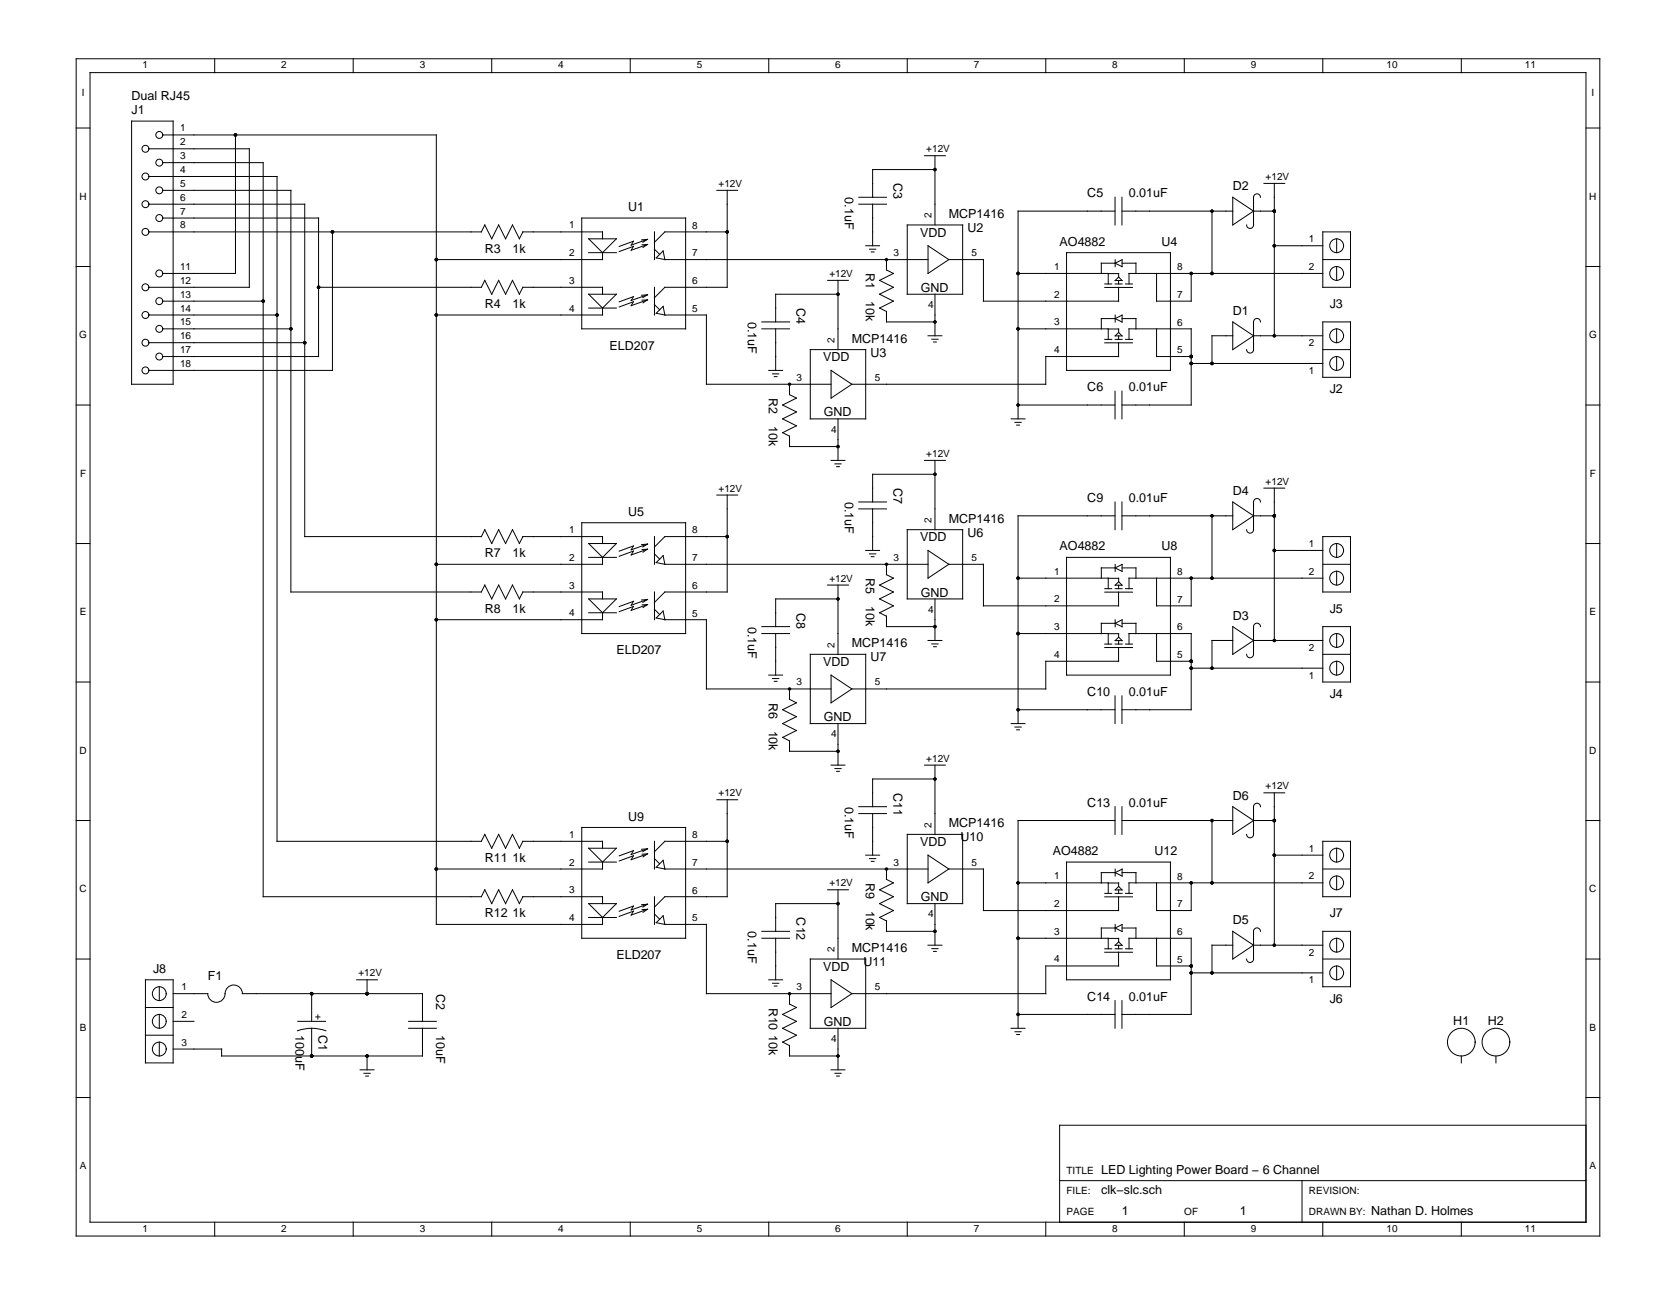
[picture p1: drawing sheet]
<svg xmlns="http://www.w3.org/2000/svg" width="279mm" height="216mm" viewBox="0 0 279 216" stroke-linecap="round" stroke-linejoin="round" font-family="sans-serif">
<g fill="none" stroke="#000" stroke-width=".17">
<path d="M12.7 9.8h254v196.3h-254zM15 12.1h249.4v191.7h-249.4zM35.8 9.8v2.3M58.9 9.8v2.3M82 9.8v2.3M105.1 9.8v2.3M128.2 9.8v2.3M151.2 9.8v2.3M174.3 9.8v2.3M197.4 9.8v2.3M220.5 9.8v2.3M243.6 9.8v2.3"/>
<path d="M12.7 21.3h2.3M21.9 20.2h7v43.9h-7zM24.8 24.8h16.8v23.1h-16.8M24.8 38.7h55.4l.6-1.2 1.2 2.3 1.1-2.3 1.2 2.3 1.1-2.3 1.2 2.3M24.8 29.4h21.4v110.9h34l.6-1.2 1.2 2.3 1.1-2.3 1.2 2.3 1.1-2.3 1.2 2.3M24.8 34h26v55.5h29.4l.6-1.2 1.2 2.3 1.1-2.3 1.2 2.3 1.1-2.3 1.2 2.3M27.1 36.4h26v23h-26M27.1 22.5h45.6v131.6h27.7v-1.1M27.1 27.1h16.8v122.4h36.3l.6-1.2 1.2 2.4 1.1-2.4 1.2 2.4 1.1-2.4 1.2 2.4M27.1 31.7h21.4v67h31.7l.6-1.2 1.2 2.4 1.1-2.4 1.2 2.4 1.1-2.4 1.2 2.4M39.3 22.5v23.1h-12.2M55.4 38.7v23.1h-30.6"/>
<path d="M87.1 38.7h13.3v1.1M87.2 38.7l-.6 1.1M97 36.4h17.3v18.4h-17.3zM98.1 39.8h4.7l-2.4 2.3zM107.9 39.9l-.7 .5M107.9 39.9l-.9 .1M108 39.9l-2.8 1 .4-.7-2.4 .9M109.1 38.7v4.6M119.5 31.7h3.5M121.2 31.7v16.2h-10.4l-1.7 1.7M121.2 38.7h-10.4l-1.7 1.7M143.2 34h4.6"/>
<path d="M143.2 32.9h4.6M145.5 34v7M151.2 37.5h9.3v11.6h-9.3zM154.1 26h3.5M155.9 26v11.5M155.9 28.3h-10.4v4.6M185.9 35.2h-16.2v34.6M185.9 32.9v4.6M187 35.2h18.5M187 32.9v4.6M202 35.2v10.4M205.5 32.9l3.5 2.3-3.5 2.3z"/>
<path d="M209 35.2h3.4M210.1 32.9a.58 .58 0 0 0-.6-.6 .58 .58 0 0 0-.5 .6v4.6a.58 .58 0 0 1-.6 .6 .58 .58 0 0 1-.6-.6M210.7 30.6h3.5M212.4 30.6v25.4M220.5 38.7h4.6v9.2h-4.6zM222.8 39.8v2.3M264.4 21.3h2.3M12.7 44.4h2.3M24.8 52.5h21.4M24.8 57.1h26M27.1 54.8h21.4M27.1 50.2h16.8"/>
<path d="M53.1 47.9h27.1l.6-1.2 1.2 2.4 1.1-2.4 1.2 2.4 1.1-2.4 1.2 2.4M87.1 47.9h13.3v1.2M87.2 47.9l-.6 1.2M98.1 42.1h4.7M98.1 51.4h4.7M98.1 49.1h4.7l-2.4 2.3zM100.4 42.1v1.2h-27.7M100.4 51.4v1.1h-27.7M107 49.2l1-.1-2.8 1 .4-.6-2.4 .8M107 40.8h1l-2.8 .9 .4-.6-2.4 .8M107.9 40.8l-.7 .5M107.9 49.2l-.7 .4"/>
<path d="M107.9 50l-.7 .5M107.9 50h-.9M108 50l-2.8 1 .4-.7-2.4 .9M109.1 50.8l.9 .8M109.1 41.5l.9 .9M109.1 47.9v4.6M110.5 41.8l.3 1.5-1.4-.3zM110.5 51.1l.3 1.4-1.4-.3zM110.8 43.3h43.9M110.8 52.5h7v11.6h20.7M127 54.8h4.6M127 53.7h4.6"/>
<path d="M129.3 54.8v7M135.1 58.3h9.2v11.5h-9.2zM138 46.7h3.4M139.7 49.1h-10.4v4.6M139.7 46.7v11.6M144.3 41h2.3M145 41.5h1M145.2 42h.5M147.8 43.3v1.7l1.1 .6-2.3 1.1 2.3 1.2-2.3 1.2 2.3 1.1-2.3 1.1 1.2 .6v1.8h8.1M154.7 56h2.3M154.7 41l3.5 2.3-3.5 2.3zM155.3 56.6h1.1"/>
<path d="M155.6 57h.5M155.9 49.1v6.9M158.2 43.3h5.7v6.9h22.6M169.7 45.6h16.8v.6M169.7 54.8h15M177.8 42.1h17.3v19.7h-17.3zM184.2 57.2h4.6M184.2 47.3h1.1M184.2 47.9h4.6M184.2 56.6h1.1M184.8 45.6v1.7M185.9 43.9l1.2-.6v1.2z"/>
<path d="M185.9 53.1l1.2-.6v1.2zM185.9 43.9h-2.3v1.7M185.9 53.1h-2.3v1.7M185.9 43.3v1.2M185.9 52.5v1.2M185.9 47.3h1.2M185.9 56.6h1.2M186.5 47.9v2.3M186.5 57.1v2.4M186.5 59.4h-12.2v4.7h-32.3M186.5 46.2l.6 .6h-1.2zM186.5 55.4v-.6h-1.7v1.8"/>
<path d="M186.5 46.8v.5M186.5 56v.6M186.5 55.4l.6 .6h-1.2zM187.1 43.9h2.3v1.7M187.1 53.1h2.3v1.7M187.6 47.3h1.2M187.6 56.6h1.2M188.2 54.8h10.4v12.7h-11.6M188.2 45.6h32.3M188.2 45.6v1.7M188.2 54.8v1.8M192.8 45.6v4.6h5.8v-4.6"/>
<path d="M192.8 54.8v4.6h5.8M205.5 56h-3.5v4.6M205.5 53.7l3.5 2.3-3.5 2.3zM209 56h11.5M210.1 53.7a.58 .58 0 0 0-.6-.6 .58 .58 0 0 0-.5 .6v4.6a.58 .58 0 0 1-.6 .6 .58 .58 0 0 1-.6-.6M212.4 41h8.1M220.5 53.7h4.6v9.2h-4.6zM220.5 43.3h4.6M220.5 58.3h4.6M222.8 44.4v2.3M222.8 54.8v2.3M222.8 59.4v2.4"/>
<path d="M264.4 44.4h2.3M12.7 67.5h2.3M128.2 61.8h2.3M128.8 62.3h1M129.1 62.8h.4M131.6 72.7v1.8h8.1M131.6 64.1v1.7l1.2 .6-2.3 1.1 2.3 1.2-2.3 1.1 2.3 1.2-2.3 1.1 1.1 .6M138.5 76.8h2.4M138.5 61.8l3.5 2.3-3.5 2.3zM139.2 77.3h1M139.5 77.8h.4M139.7 69.8v7"/>
<path d="M154.1 76.8h3.5M155.9 76.8v11.5M155.9 79.1h-10.4v4.6M168.6 69.8h2.3M169.2 70.4h1M169.5 70.9h.4M169.7 67.5h16.2M185.9 65.2v4.6M187 65.2v4.6M198.6 60.6h21.9M264.4 67.5h2.3M12.7 90.6h2.3"/>
<path d="M87.1 89.5h13.3v1.1M87.1 98.7h13.3v1.2M87.2 98.7l-.6 1.2M87.2 89.5l-.6 1.1M97 87.2h17.3v18.4h-17.3zM98.1 90.6h4.7l-2.4 2.3zM98.1 92.9h4.7M98.1 99.9h4.7l-2.4 2.3zM100.4 92.9v1.2h-27.7M107 91.6h1l-2.8 .9 .4-.6-2.4 .8M107.9 90.7l-.7 .5M107.9 91.6l-.7 .5"/>
<path d="M107.9 100l-.7 .4M107.9 90.7l-.9 .1M108 90.7l-2.8 1 .4-.7-2.4 .9M109.1 89.5v4.6M109.1 98.7v4.6M109.1 92.3l.9 .9M110.5 92.6l.3 1.5-1.4-.3zM110.8 94.1h43.9M119.5 82.5h3.5M121.2 82.5v16.2h-10.4l-1.7 1.7M121.2 89.5h-10.4l-1.7 1.7M138 97.5h3.4"/>
<path d="M139.7 97.5v11.6M139.7 99.9h-10.4v4.6M143.2 83.7h4.6M143.2 84.8h4.6M144.3 91.8h2.3M145 92.3h1M145.2 92.8h.5M145.5 84.8v7M147.8 94.1v1.7l1.1 .6-2.3 1.1 2.3 1.2-2.3 1.2 2.3 1.1-2.3 1.2 1.2 .5v1.8h8.1M151.2 88.3h9.3v11.6h-9.3zM154.7 91.8l3.5 2.3-3.5 2.3zM155.9 99.9v6.9"/>
<path d="M158.2 94.1h5.7v6.9h22.6M169.7 96.4h16.8v.6M177.8 92.9h17.3v19.7h-17.3zM184.2 98.1h1.1M184.2 98.7h4.6M184.8 96.4v1.7M185.9 83.7v4.6M185.9 86h-16.2v34.6M185.9 94.7l1.2-.6v1.2zM185.9 94.7h-2.3v1.7M185.9 94.1v1.2M185.9 98.1h1.2"/>
<path d="M186.5 98.7v2.3M186.5 97.6v.5M186.5 97l.6 .6h-1.2zM187 83.7v4.6M187 86h18.5M187.1 94.7h2.3v1.7M187.6 98.1h1.2M188.2 96.4h32.3M188.2 96.4v1.7M192.8 96.4v4.6h5.8v-4.6M202 86v10.4M205.5 83.7l3.5 2.3-3.5 2.3z"/>
<path d="M209 86h3.4M210.1 83.7a.58 .58 0 0 0-.6-.6 .58 .58 0 0 0-.5 .6v4.6a.58 .58 0 0 1-.6 .6 .58 .58 0 0 1-.6-.6M210.7 81.4h3.5M212.4 81.4v25.4M212.4 91.8h8.1M220.5 89.5h4.6v9.2h-4.6zM220.5 94.1h4.6M222.8 90.6v2.3M222.8 95.2v2.3M264.4 90.6h2.3M12.7 113.7h2.3M98.1 102.2h4.7"/>
<path d="M100.4 102.2v1.1h-27.7M107 100l1-.1-2.8 1 .4-.6-2.4 .8M107.9 100.8l-.7 .5M107.9 100.8h-.9M108 100.8l-2.8 1 .4-.7-2.4 .9M109.1 101.6l.9 .8M109.4 103l1.1-1.1 .3 1.4zM110.8 103.3h7v11.6h20.7M127 105.6h4.6M127 104.5h4.6M128.2 112.6h2.3M128.8 113.1h1"/>
<path d="M129.1 113.6h.4M129.3 105.6v7M131.6 114.9v1.7l1.2 .6-2.3 1.1 2.3 1.2-2.3 1.1 2.3 1.2-2.3 1.1 1.1 .6M135.1 109.1h9.2v11.5h-9.2zM138.5 112.6l3.5 2.3-3.5 2.3zM154.7 106.8h2.3M155.3 107.4h1.1M155.6 107.8h.5M169.7 105.6h15M169.7 118.3h16.2M184.2 107.4h1.1M184.2 108h4.6"/>
<path d="M185.9 116v4.6M185.9 103.9l1.2-.6v1.2zM185.9 103.9h-2.3v1.7M185.9 103.3v1.2M185.9 107.4h1.2M185.9 106.8l.6-.6 .6 .6zM186.5 107.9v2.4M186.5 110.2h-12.2v4.7h-32.3M186.5 106.2v-.6h-1.7v1.8M186.5 106.8v.6M187 116v4.6M187.1 103.9h2.3v1.7"/>
<path d="M187.6 107.4h1.2M188.2 105.6h10.4v12.7h-11.6M188.2 105.6v1.8M192.8 105.6v4.6h5.8M198.6 111.4h21.9M205.5 106.8h-3.5v4.6M205.5 104.5l3.5 2.3-3.5 2.3zM209 106.8h11.5M210.1 104.5a.58 .58 0 0 0-.6-.6 .58 .58 0 0 0-.5 .6v4.6a.58 .58 0 0 1-.6 .6 .58 .58 0 0 1-.6-.6M220.5 104.5h4.6v9.2h-4.6zM220.5 109.1h4.6M222.8 105.6v2.3"/>
<path d="M222.8 110.2v2.4M264.4 113.7h2.3M12.7 136.8h2.3M97 138h17.3v18.4h-17.3zM119.5 133.3h3.5M121.2 133.3v16.2h-10.4l-1.7 1.7M131.6 123.5v1.8h8.1M138.5 127.6h2.4M139.2 128.1h1M139.5 128.6h.4M139.7 120.6v7M143.2 134.5h4.6"/>
<path d="M143.2 135.6h4.6M145.5 135.6v7M151.2 139.1h9.3v11.6h-9.3zM154.1 127.6h3.5M155.9 127.6v11.5M155.9 129.9h-10.4v4.6M168.6 120.6h2.3M169.2 121.2h1M169.5 121.7h.4M185.9 136.8h-16.2v34.6M185.9 134.5v4.6M187 136.8h18.5"/>
<path d="M187 134.5v4.6M202 136.8v10.4M205.5 134.5l3.5 2.3-3.5 2.3zM209 136.8h3.4M210.1 134.5a.58 .58 0 0 0-.6-.6 .58 .58 0 0 0-.5 .6v4.6a.58 .58 0 0 1-.6 .6 .58 .58 0 0 1-.6-.6M210.7 132.2h3.5M212.4 132.2v25.4M264.4 136.8h2.3M12.7 159.9h2.3M87.1 140.3h13.3v1.1M87.1 149.5h13.3v1.2M87.2 140.3l-.6 1.1"/>
<path d="M87.2 149.5l-.6 1.2M98.1 143.7h4.7M98.1 141.4h4.7l-2.4 2.3zM98.1 153h4.7M98.1 150.7h4.7l-2.4 2.3zM100.4 143.7v1.2h-27.7M107 150.8l1-.1-2.8 1 .4-.6-2.4 .8M107 142.4h1l-2.8 .9 .4-.6-2.4 .8M107.9 141.5l-.7 .5M107.9 142.4l-.7 .5M107.9 150.8l-.7 .4M107.9 151.6l-.7 .5"/>
<path d="M107.9 141.5l-.9 .1M107.9 151.6h-.9M108 141.5l-2.8 1 .4-.7-2.4 .9M108 151.6l-2.8 1 .4-.7-2.4 .9M109.1 140.3v4.6M109.1 149.5v4.6M109.1 143.1l.9 .9M109.1 152.4l.9 .8M110.5 143.4l.3 1.5-1.4-.3zM110.5 152.7l.3 1.4-1.4-.3zM110.8 154.1h7v11.6h20.7M110.8 144.9h43.9"/>
<path d="M121.2 140.3h-10.4l-1.7 1.7M127 156.4h4.6M127 155.3h4.6M129.3 156.4v7M135.1 159.9h9.2v11.5h-9.2zM138 148.3h3.4M139.7 148.3v11.6M139.7 150.7h-10.4v4.6M144.3 142.6h2.3M145 143.1h1M145.2 143.6h.5M147.8 144.9v1.7l1.1 .6-2.3 1.1 2.3 1.2-2.3 1.2 2.3 1.1-2.3 1.2 1.2 .5"/>
<path d="M147.8 153.5v1.8h8.1M154.7 142.6l3.5 2.3-3.5 2.3zM154.7 157.6h2.3M155.3 158.2h1.1M155.6 158.6h.5M155.9 150.7v6.9M158.2 144.9h5.7v6.9h22.6M169.7 147.2h16.8v.6M169.7 156.4h15M177.8 143.7h17.3v19.7h-17.3zM184.2 158.2h1.1M184.2 148.9h1.1"/>
<path d="M184.2 149.5h4.6M184.2 158.8h4.6M184.8 147.2v1.7M185.9 145.5l1.2-.6v1.2zM185.9 154.7l1.2-.6v1.2zM185.9 158.2h1.2M185.9 148.9h1.2M185.9 145.5h-2.3v1.7M185.9 154.7h-2.3v1.7M185.9 144.9v1.2M185.9 154.1v1.2M185.9 148.4l.6-.6 .6 .6z"/>
<path d="M185.9 157.6l.6-.6 .6 .6zM186.5 149.5v2.3M186.5 158.7v2.4M186.5 157v-.6h-1.7v1.8M186.5 148.4v.5M186.5 157.6v.6M187.1 145.5h2.3v1.7M187.1 154.7h2.3v1.7M187.6 158.2h1.2M187.6 148.9h1.2M188.2 156.4h10.4v12.7h-11.6M188.2 147.2h32.3"/>
<path d="M188.2 147.2v1.7M188.2 156.4v1.8M192.8 147.2v4.6h5.8v-4.6M192.8 156.4v4.6h5.8M205.5 157.6h-3.5v4.6M205.5 155.3l3.5 2.3-3.5 2.3zM209 157.6h11.5M210.1 155.3a.58 .58 0 0 0-.6-.6 .58 .58 0 0 0-.5 .6v4.6a.58 .58 0 0 1-.6 .6 .58 .58 0 0 1-.6-.6M212.4 142.6h8.1M220.5 159.9h4.6M220.5 140.3h4.6v9.2h-4.6zM220.5 155.3h4.6v9.2h-4.6z"/>
<path d="M220.5 144.9h4.6M222.8 141.4v2.3M222.8 146v2.3M222.8 156.4v2.3M264.4 159.9h2.3M24.2 163.4h4.7v13.8h-4.7zM24.2 172.6h4.7M24.2 168h4.7M26.6 164.5v2.3M26.6 169.1v2.3M26.6 173.7v2.4M28.9 165.7h5.7a1.44 1.44 0 0 0 1.5 1.4 1.44 1.44 0 0 0 1.4-1.4 1.44 1.44 0 0 1 1.5-1.5 1.44 1.44 0 0 1 1.4 1.5h30v4.6"/>
<path d="M28.9 170.3h3.4M49.6 171.9a6.9 6.9 0 0 1 4.7 0M49.6 170.3h4.7M52 165.7v4.6M52 171.4v4.7M59.5 163.4h3.4M60 178.4h2.3M60.7 178.9h1M61 179.4h.4M61.2 163.4v2.3M61.2 176.1v2.3M68.1 170.3h4.6"/>
<path d="M68.1 171.4h4.6M70.4 171.4v4.7h-33.5v-1.2h-8M128.2 163.4h2.3M128.8 163.9h1M129.1 164.4h.4M131.6 174.3v1.8h8.1M131.6 165.7v1.7l1.2 .6-2.3 1.1 2.3 1.2-2.3 1.1 2.3 1.2-2.3 1.1 1.1 .6M138.5 178.4h2.4M138.5 163.4l3.5 2.3-3.5 2.3zM139.2 178.9h1M139.5 179.4h.4M139.7 171.4v7"/>
<path d="M168.6 171.4h2.3M169.2 172h1M169.5 172.5h.4M169.7 169.1h16.2M185.9 166.8v4.6M186.5 161h-12.2v4.7h-32.3M187 166.8v4.6M198.6 162.2h21.9M222.8 161v2.4M243.6 176.1v1.1M249.4 176.1v1.1M12.7 183h2.3"/>
<path d="M176.6 196.8h87.8M217.1 196.8v7M264.4 187.6h-87.8v16.2M264.4 183h2.3M35.8 203.8v2.3M58.9 203.8v2.3M82 203.8v2.3M105.1 203.8v2.3M128.2 203.8v2.3M151.2 203.8v2.3M174.3 203.8v2.3M197.4 203.8v2.3"/>
<path d="M220.5 203.8v2.3M243.6 203.8v2.3"/>
<circle cx="24.2" cy="38.7" r=".58"/>
<circle cx="24.2" cy="24.8" r=".58"/>
<circle cx="24.2" cy="29.4" r=".58"/>
<circle cx="24.2" cy="34" r=".58"/>
<circle cx="26.6" cy="36.4" r=".58"/>
<circle cx="26.6" cy="27.1" r=".58"/>
<circle cx="26.6" cy="22.5" r=".58"/>
<circle cx="26.6" cy="31.7" r=".58"/>
<circle cx="24.2" cy="52.5" r=".58"/>
<circle cx="24.2" cy="57.1" r=".58"/>
<circle cx="24.2" cy="47.9" r=".58"/>
<circle cx="26.6" cy="50.2" r=".58"/>
<circle cx="26.6" cy="45.6" r=".58"/>
<circle cx="26.6" cy="59.4" r=".58"/>
<circle cx="26.6" cy="54.8" r=".58"/>
<circle cx="222.8" cy="56" r="1.15"/>
<circle cx="222.8" cy="41" r="1.15"/>
<circle cx="222.8" cy="45.6" r="1.15"/>
<circle cx="24.2" cy="61.8" r=".58"/>
<circle cx="222.8" cy="60.6" r="1.15"/>
<circle cx="222.8" cy="91.8" r="1.15"/>
<circle cx="222.8" cy="96.4" r="1.15"/>
<circle cx="222.8" cy="106.8" r="1.15"/>
<circle cx="222.8" cy="111.4" r="1.15"/>
<circle cx="222.8" cy="147.2" r="1.15"/>
<circle cx="222.8" cy="157.6" r="1.15"/>
<circle cx="222.8" cy="142.6" r="1.15"/>
<circle cx="26.6" cy="165.7" r="1.15"/>
<circle cx="26.6" cy="170.3" r="1.15"/>
<circle cx="26.6" cy="174.9" r="1.15"/>
<circle cx="222.8" cy="162.2" r="1.15"/>
<circle cx="243.6" cy="173.7" r="2.31"/>
<circle cx="249.4" cy="173.7" r="2.31"/>
</g>
<g fill="#000">
<circle cx="39.3" cy="22.5" r=".29"/>
<circle cx="55.4" cy="38.7" r=".29"/>
<circle cx="121.2" cy="38.7" r=".29"/>
<circle cx="155.9" cy="28.3" r=".29"/>
<circle cx="202" cy="35.2" r=".29"/>
<circle cx="212.4" cy="35.2" r=".29"/>
<circle cx="43.9" cy="50.2" r=".29"/>
<circle cx="46.2" cy="52.5" r=".29"/>
<circle cx="48.5" cy="54.8" r=".29"/>
<circle cx="50.8" cy="57.1" r=".29"/>
<circle cx="53.1" cy="47.9" r=".29"/>
<circle cx="72.7" cy="52.5" r=".29"/>
<circle cx="72.7" cy="43.3" r=".29"/>
<circle cx="139.7" cy="49.1" r=".29"/>
<circle cx="147.8" cy="43.3" r=".29"/>
<circle cx="155.9" cy="53.7" r=".29"/>
<circle cx="169.7" cy="45.6" r=".29"/>
<circle cx="169.7" cy="54.8" r=".29"/>
<circle cx="198.6" cy="45.6" r=".29"/>
<circle cx="198.6" cy="59.4" r=".29"/>
<circle cx="202" cy="45.6" r=".29"/>
<circle cx="212.4" cy="41" r=".29"/>
<circle cx="212.4" cy="56" r=".29"/>
<circle cx="131.6" cy="64.1" r=".29"/>
<circle cx="139.7" cy="74.5" r=".29"/>
<circle cx="155.9" cy="79.1" r=".29"/>
<circle cx="169.7" cy="67.5" r=".29"/>
<circle cx="198.6" cy="60.6" r=".29"/>
<circle cx="202" cy="60.6" r=".29"/>
<circle cx="72.7" cy="94.1" r=".29"/>
<circle cx="121.2" cy="89.5" r=".29"/>
<circle cx="139.7" cy="99.9" r=".29"/>
<circle cx="147.8" cy="94.1" r=".29"/>
<circle cx="169.7" cy="96.4" r=".29"/>
<circle cx="198.6" cy="96.4" r=".29"/>
<circle cx="202" cy="96.4" r=".29"/>
<circle cx="202" cy="86" r=".29"/>
<circle cx="212.4" cy="91.8" r=".29"/>
<circle cx="212.4" cy="86" r=".29"/>
<circle cx="72.7" cy="103.3" r=".29"/>
<circle cx="131.6" cy="114.9" r=".29"/>
<circle cx="155.9" cy="104.5" r=".29"/>
<circle cx="169.7" cy="118.3" r=".29"/>
<circle cx="169.7" cy="105.6" r=".29"/>
<circle cx="198.6" cy="110.2" r=".29"/>
<circle cx="198.6" cy="111.4" r=".29"/>
<circle cx="202" cy="111.4" r=".29"/>
<circle cx="212.4" cy="106.8" r=".29"/>
<circle cx="139.7" cy="125.3" r=".29"/>
<circle cx="155.9" cy="129.9" r=".29"/>
<circle cx="202" cy="136.8" r=".29"/>
<circle cx="212.4" cy="136.8" r=".29"/>
<circle cx="72.7" cy="144.9" r=".29"/>
<circle cx="121.2" cy="140.3" r=".29"/>
<circle cx="139.7" cy="150.7" r=".29"/>
<circle cx="147.8" cy="144.9" r=".29"/>
<circle cx="155.9" cy="155.3" r=".29"/>
<circle cx="169.7" cy="156.4" r=".29"/>
<circle cx="169.7" cy="147.2" r=".29"/>
<circle cx="198.6" cy="147.2" r=".29"/>
<circle cx="202" cy="147.2" r=".29"/>
<circle cx="212.4" cy="142.6" r=".29"/>
<circle cx="212.4" cy="157.6" r=".29"/>
<circle cx="52" cy="176.1" r=".29"/>
<circle cx="52" cy="165.7" r=".29"/>
<circle cx="61.2" cy="176.1" r=".29"/>
<circle cx="61.2" cy="165.7" r=".29"/>
<circle cx="131.6" cy="165.7" r=".29"/>
<circle cx="139.7" cy="176.1" r=".29"/>
<circle cx="169.7" cy="169.1" r=".29"/>
<circle cx="198.6" cy="162.2" r=".29"/>
<circle cx="198.6" cy="161" r=".29"/>
<circle cx="202" cy="162.2" r=".29"/>
</g>
<g font-size="2.1">
<text x="21.9" y="16.7">Dual RJ45</text>
<text x="21.9" y="19">J1</text>
<text x="104.7" y="35.2">U1</text>
<text x="140.9" y="32.9" transform="rotate(90 140.9 32.9)">0.1uF</text>
<text x="148.9" y="30.6" transform="rotate(90 148.9 30.6)">C3</text>
<text x="181.3" y="32.9">C5</text>
<text x="188.2" y="32.9">0.01uF</text>
<text x="205.5" y="31.7">D2</text>
<text x="153.4" y="39.5">VDD</text>
<text x="158.2" y="36.4">MCP1416</text>
<text x="161.3" y="38.7">U2</text>
<text x="176.6" y="41">AO4882</text>
<text x="193.6" y="41">U4</text>
<text x="80.8" y="42.1">R3</text>
<text x="85.4" y="42.1">1k</text>
<text x="144.3" y="45.6" transform="rotate(90 144.3 45.6)">R1</text>
<text x="80.8" y="51.4">R4</text>
<text x="85.4" y="51.4">1k</text>
<text x="124.7" y="53.7" transform="rotate(90 124.7 53.7)">0.1uF</text>
<text x="132.8" y="51.4" transform="rotate(90 132.8 51.4)">C4</text>
<text x="144.3" y="50.2" transform="rotate(90 144.3 50.2)">10k</text>
<text x="153.5" y="48.6">GND</text>
<text x="205.5" y="52.5">D1</text>
<text x="221.7" y="51.4">J3</text>
<text x="101.6" y="58.3">ELD207</text>
<text x="142" y="57.1">MCP1416</text>
<text x="145.1" y="59.4">U3</text>
<text x="137.2" y="60.3">VDD</text>
<text x="181.3" y="65.2">C6</text>
<text x="188.2" y="65.2">0.01uF</text>
<text x="221.7" y="65.6">J2</text>
<text x="128.2" y="66.4" transform="rotate(90 128.2 66.4)">R2</text>
<text x="128.2" y="71" transform="rotate(90 128.2 71)">10k</text>
<text x="137.3" y="69.4">GND</text>
<text x="140.9" y="83.7" transform="rotate(90 140.9 83.7)">0.1uF</text>
<text x="148.9" y="81.4" transform="rotate(90 148.9 81.4)">C7</text>
<text x="181.3" y="83.7">C9</text>
<text x="188.2" y="83.7">0.01uF</text>
<text x="205.5" y="82.5">D4</text>
<text x="104.7" y="86">U5</text>
<text x="158.2" y="87.2">MCP1416</text>
<text x="161.3" y="89.5">U6</text>
<text x="80.8" y="92.9">R7</text>
<text x="85.4" y="92.9">1k</text>
<text x="153.4" y="90.3">VDD</text>
<text x="176.6" y="91.8">AO4882</text>
<text x="193.6" y="91.8">U8</text>
<text x="144.3" y="96.4" transform="rotate(90 144.3 96.4)">R5</text>
<text x="144.3" y="101" transform="rotate(90 144.3 101)">10k</text>
<text x="153.5" y="99.4">GND</text>
<text x="80.8" y="102.2">R8</text>
<text x="85.4" y="102.2">1k</text>
<text x="124.7" y="104.5" transform="rotate(90 124.7 104.5)">0.1uF</text>
<text x="132.8" y="102.2" transform="rotate(90 132.8 102.2)">C8</text>
<text x="142" y="107.9">MCP1416</text>
<text x="205.5" y="103.3">D3</text>
<text x="221.7" y="102.2">J5</text>
<text x="102.8" y="109.1">ELD207</text>
<text x="137.2" y="111.1">VDD</text>
<text x="145.1" y="110.2">U7</text>
<text x="128.2" y="117.2" transform="rotate(90 128.2 117.2)">R6</text>
<text x="181.3" y="116">C10</text>
<text x="188.2" y="116">0.01uF</text>
<text x="221.7" y="116.4">J4</text>
<text x="128.2" y="121.8" transform="rotate(90 128.2 121.8)">10k</text>
<text x="137.3" y="120.2">GND</text>
<text x="104.7" y="136.8">U9</text>
<text x="140.9" y="134.5" transform="rotate(90 140.9 134.5)">0.1uF</text>
<text x="148.9" y="132.2" transform="rotate(90 148.9 132.2)">C11</text>
<text x="158.2" y="138">MCP1416</text>
<text x="181.3" y="134.5">C13</text>
<text x="188.2" y="134.5">0.01uF</text>
<text x="205.5" y="133.3">D6</text>
<text x="80.8" y="143.7">R11 1k</text>
<text x="153.4" y="141.1">VDD</text>
<text x="160.1" y="140.3">U10</text>
<text x="175.5" y="142.6">AO4882</text>
<text x="192.4" y="142.6">U12</text>
<text x="144.3" y="147.2" transform="rotate(90 144.3 147.2)">R9</text>
<text x="80.8" y="153">R12 1k</text>
<text x="124.7" y="155.3" transform="rotate(90 124.7 155.3)">0.1uF</text>
<text x="132.8" y="153" transform="rotate(90 132.8 153)">C12</text>
<text x="144.3" y="151.8" transform="rotate(90 144.3 151.8)">10k</text>
<text x="153.5" y="150.2">GND</text>
<text x="205.5" y="154.1">D5</text>
<text x="221.7" y="153">J7</text>
<text x="102.8" y="159.9">ELD207</text>
<text x="137.2" y="161.9">VDD</text>
<text x="142" y="158.7">MCP1416</text>
<text x="144" y="161">U11</text>
<text x="25.5" y="162.2">J8</text>
<text x="34.6" y="163.4">F1</text>
<text x="72.7" y="165.7" transform="rotate(90 72.7 165.7)">C2</text>
<text x="128.2" y="168" transform="rotate(90 128.2 168)">R10 10k</text>
<text x="181.3" y="166.8">C14</text>
<text x="188.2" y="166.8">0.01uF</text>
<text x="221.7" y="167.2">J6</text>
<text x="49.3" y="172.6" transform="rotate(90 49.3 172.6)">100uF</text>
<text x="53.1" y="172.6" transform="rotate(90 53.1 172.6)">C1</text>
<text x="72.7" y="172.6" transform="rotate(90 72.7 172.6)">10uF</text>
<text x="137.3" y="171">GND</text>
<text x="242.3" y="170.8">H1</text>
<text x="248" y="170.8">H2</text>
<text x="183.6" y="195.7">LED Lighting Power Board − 6 Channel</text>
<text x="183.6" y="199.1">clk−slc.sch</text>
<text x="187" y="202.6">1</text>
<text x="206.7" y="202.6">1</text>
<text x="228.6" y="202.6">Nathan D. Holmes</text>
</g>
<g font-size="1.7">
<text x="23.8" y="11.4">1</text>
<text x="46.9" y="11.4">2</text>
<text x="70" y="11.4">3</text>
<text x="93.1" y="11.4">4</text>
<text x="116.1" y="11.4">5</text>
<text x="139.2" y="11.4">6</text>
<text x="162.3" y="11.4">7</text>
<text x="185.4" y="11.4">8</text>
<text x="208.5" y="11.4">9</text>
<text x="231.1" y="11.4">10</text>
<text x="254.2" y="11.4">11</text>
<text x="13.6" y="16">I</text>
<text x="265.3" y="16">I</text>
<text x="30" y="21.9">1</text>
<text x="30" y="24.2">2</text>
<text x="30" y="26.5">3</text>
<text x="30" y="28.8">4</text>
<text x="154.4" y="25.4">+12V</text>
<text x="13.3" y="33.3">H</text>
<text x="30" y="31.2">5</text>
<text x="30" y="33.5">6</text>
<text x="30" y="35.8">7</text>
<text x="119.8" y="31.2">+12V</text>
<text x="211" y="30">+12V</text>
<text x="264.9" y="33.3">H</text>
<text x="30" y="38.1">8</text>
<text x="94.9" y="38.1">1</text>
<text x="115.4" y="38.1">8</text>
<text x="155.3" y="36.4" transform="rotate(-90 155.3 36.4)">2</text>
<text x="218.2" y="40.4">1</text>
<text x="30" y="45">11</text>
<text x="30" y="47.3">12</text>
<text x="94.9" y="42.7">2</text>
<text x="94.9" y="47.3">3</text>
<text x="115.4" y="47.4">6</text>
<text x="115.4" y="42.8">7</text>
<text x="138.3" y="46.2">+12V</text>
<text x="148.9" y="42.7">3</text>
<text x="162" y="42.7">5</text>
<text x="175.7" y="45">1</text>
<text x="196.2" y="45.1">8</text>
<text x="218.2" y="45">2</text>
<text x="30" y="49.6">13</text>
<text x="30" y="51.9">14</text>
<text x="94.9" y="51.9">4</text>
<text x="115.4" y="52">5</text>
<text x="154.7" y="51.4">4</text>
<text x="175.7" y="49.6">2</text>
<text x="196.2" y="49.7">7</text>
<text x="13.2" y="56.4">G</text>
<text x="30" y="54.2">15</text>
<text x="30" y="56.6">16</text>
<text x="30" y="58.9">17</text>
<text x="139.1" y="57.2" transform="rotate(-90 139.1 57.2)">2</text>
<text x="175.7" y="54.2">3</text>
<text x="175.7" y="58.9">4</text>
<text x="196.2" y="58.9">5</text>
<text x="196.2" y="54.3">6</text>
<text x="218.2" y="57.7">2</text>
<text x="264.9" y="56.4">G</text>
<text x="30" y="61.2">18</text>
<text x="132.8" y="63.5">3</text>
<text x="145.8" y="63.5">5</text>
<text x="218.2" y="62.4">1</text>
<text x="138.5" y="72.1">4</text>
<text x="154.4" y="76.2">+12V</text>
<text x="13.3" y="79.5">F</text>
<text x="119.8" y="82">+12V</text>
<text x="211" y="80.8">+12V</text>
<text x="265" y="79.5">F</text>
<text x="94.9" y="88.9">1</text>
<text x="115.4" y="88.9">8</text>
<text x="155.3" y="87.2" transform="rotate(-90 155.3 87.2)">2</text>
<text x="94.9" y="93.5">2</text>
<text x="115.4" y="93.6">7</text>
<text x="148.9" y="93.5">3</text>
<text x="162" y="93.5">5</text>
<text x="175.7" y="95.8">1</text>
<text x="196.2" y="95.9">8</text>
<text x="218.2" y="91.2">1</text>
<text x="218.2" y="95.8">2</text>
<text x="94.9" y="98.1">3</text>
<text x="115.4" y="98.2">6</text>
<text x="138.3" y="97">+12V</text>
<text x="175.7" y="100.4">2</text>
<text x="196.2" y="100.5">7</text>
<text x="13.3" y="102.6">E</text>
<text x="94.9" y="102.7">4</text>
<text x="115.4" y="102.8">5</text>
<text x="139.1" y="108" transform="rotate(-90 139.1 108)">2</text>
<text x="154.7" y="102.2">4</text>
<text x="175.7" y="105">3</text>
<text x="196.2" y="105.1">6</text>
<text x="265" y="102.6">E</text>
<text x="175.7" y="109.7">4</text>
<text x="196.2" y="109.7">5</text>
<text x="218.2" y="113.2">1</text>
<text x="218.2" y="108.5">2</text>
<text x="132.8" y="114.3">3</text>
<text x="145.8" y="114.3">5</text>
<text x="13.3" y="125.7">D</text>
<text x="138.5" y="122.9">4</text>
<text x="264.9" y="125.7">D</text>
<text x="154.4" y="127">+12V</text>
<text x="211" y="131.6">+12V</text>
<text x="119.8" y="132.8">+12V</text>
<text x="94.9" y="139.7">1</text>
<text x="115.4" y="139.7">8</text>
<text x="155.3" y="138" transform="rotate(-90 155.3 138)">2</text>
<text x="218.2" y="142">1</text>
<text x="13.3" y="148.8">C</text>
<text x="94.9" y="144.3">2</text>
<text x="94.9" y="148.9">3</text>
<text x="115.4" y="149">6</text>
<text x="115.4" y="144.4">7</text>
<text x="138.3" y="147.8">+12V</text>
<text x="148.9" y="144.3">3</text>
<text x="162" y="144.3">5</text>
<text x="175.7" y="146.6">1</text>
<text x="196.2" y="146.7">8</text>
<text x="218.2" y="146.6">2</text>
<text x="264.9" y="148.8">C</text>
<text x="94.9" y="153.5">4</text>
<text x="115.4" y="153.6">5</text>
<text x="154.7" y="153">4</text>
<text x="175.7" y="151.2">2</text>
<text x="175.7" y="155.8">3</text>
<text x="196.2" y="151.3">7</text>
<text x="196.2" y="155.9">6</text>
<text x="139.1" y="158.8" transform="rotate(-90 139.1 158.8)">2</text>
<text x="175.7" y="160.5">4</text>
<text x="196.2" y="160.5">5</text>
<text x="218.2" y="159.3">2</text>
<text x="30.2" y="165.1">1</text>
<text x="59.7" y="162.8">+12V</text>
<text x="132.8" y="165.1">3</text>
<text x="145.8" y="165.1">5</text>
<text x="218.2" y="164">1</text>
<text x="13.3" y="171.9">B</text>
<text x="30.2" y="169.7">2</text>
<text x="52.5" y="169.1" transform="rotate(90 52.5 169.1)">+</text>
<text x="138.5" y="173.7">4</text>
<text x="265" y="171.9">B</text>
<text x="30.2" y="174.3">3</text>
<text x="13.3" y="195">A</text>
<text x="177.8" y="195.7">TITLE</text>
<text x="265" y="195">A</text>
<text x="177.8" y="199.1">FILE:</text>
<text x="177.8" y="202.6">PAGE</text>
<text x="197.4" y="202.6">OF</text>
<text x="218.2" y="199.1">REVISION:</text>
<text x="218.2" y="202.6">DRAWN BY:</text>
<text x="23.8" y="205.3">1</text>
<text x="46.9" y="205.3">2</text>
<text x="70" y="205.3">3</text>
<text x="93.1" y="205.3">4</text>
<text x="116.1" y="205.3">5</text>
<text x="139.2" y="205.3">6</text>
<text x="162.3" y="205.3">7</text>
<text x="185.4" y="205.3">8</text>
<text x="208.5" y="205.3">9</text>
<text x="231.1" y="205.3">10</text>
<text x="254.2" y="205.3">11</text>
</g>
</svg>
